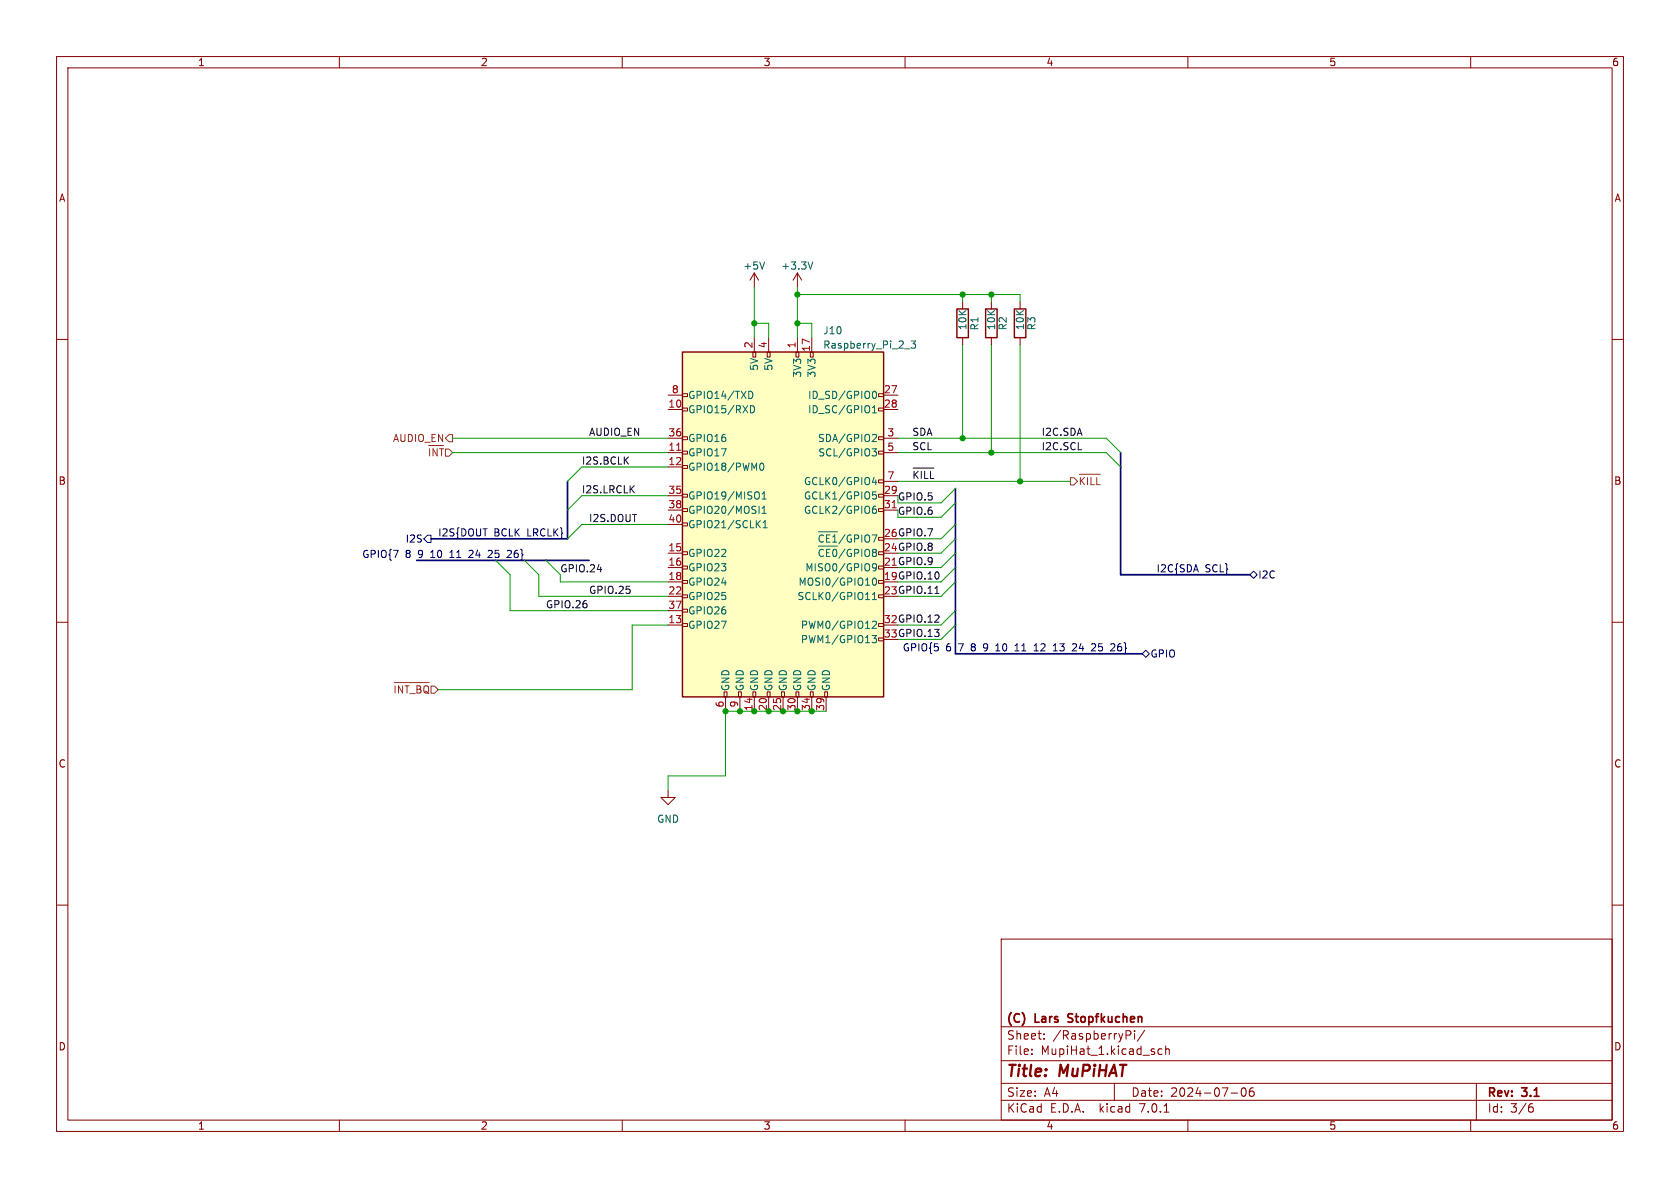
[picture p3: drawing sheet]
<svg xmlns="http://www.w3.org/2000/svg" width="297mm" height="210mm" viewBox="0 0 297 210" stroke-linecap="round" stroke-linejoin="round" font-family="sans-serif">
<g fill="none" stroke="#840000" stroke-width=".18">
<path d="M10 10h277v190h-277zM12 12h273v186h-273zM60 10v2M110 10v2M160 10v2M210 10v2M260 10v2M10 60h2M133.3 48.3v2.5M133.3 59.7v2.5M133.3 48.3l-.7 1.2M133.3 48.3l.8 1.2"/>
<path d="M135.9 59.7v2.5M141 48.3v2.5M141 59.7v2.5M141 48.3l-.8 1.2M141 48.3l.7 1.2M143.5 59.7v2.5M170.2 53.3v1.3M170.2 59.7v1.3M175.3 53.3v1.3M175.3 59.7v1.3M180.3 53.3v1.3M180.3 59.7v1.3"/>
<path d="M285 60h2M118.1 72.4h2.5M118.1 69.9h2.5M118.1 77.5h2.5M120.6 79.8h.9v.5h-.9zM120.6 77.2h.9v.5h-.9zM120.6 72.1h.9v.5h-.9zM120.6 69.6h.9v.5h-.9zM133.1 62.2h.5v.9h-.5zM135.6 62.2h.5v.9h-.5zM140.7 62.2h.5v.9h-.5zM143.3 62.2h.5v.9h-.5z"/>
<path d="M155.3 79.8h.9v.5h-.9zM155.3 77.2h.9v.5h-.9zM155.3 72.1h.9v.5h-.9zM155.3 69.6h.9v.5h-.9zM156.2 72.4h2.5M156.2 69.9h2.5M156.2 77.5h2.5M118.1 80h2.5M118.1 82.6h2.5M118.1 97.8h2.5M118.1 87.6h2.5M118.1 90.2h2.5"/>
<path d="M118.1 92.7h2.5M120.6 97.5h.9v.5h-.9zM120.6 92.5h.9v.5h-.9zM120.6 89.9h.9v.5h-.9zM120.6 87.4h.9v.5h-.9zM120.6 82.3h.9v.5h-.9zM155.3 89.9h.9v.5h-.9zM155.3 87.4h.9v.5h-.9zM155.3 84.8h.9v.5h-.9zM156.2 80h2.5M156.2 87.6h2.5M156.2 90.2h2.5"/>
<path d="M156.2 85.1h2.5M10 110h2M118.1 110.5h2.5M118.1 100.3h2.5M118.1 102.9h2.5M118.1 105.4h2.5M118.1 108h2.5M120.6 110.2h.9v.5h-.9zM120.6 107.7h.9v.5h-.9zM120.6 105.2h.9v.5h-.9zM120.6 102.6h.9v.5h-.9zM120.6 100.1h.9v.5h-.9z"/>
<path d="M155.3 112.8h.9v.5h-.9zM155.3 110.2h.9v.5h-.9zM155.3 105.2h.9v.5h-.9zM155.3 102.6h.9v.5h-.9zM155.3 100.1h.9v.5h-.9zM285 110h2M118.1 139.7v1.3h1.3l-1.3 1.2-1.3-1.2h1.3M128 122.3h.5v.9h-.5zM128.3 123.2v2.5M130.6 122.3h.5v.9h-.5zM130.8 123.2v2.5M133.1 122.3h.5v.9h-.5z"/>
<path d="M133.3 123.2v2.5M135.6 122.3h.5v.9h-.5zM135.9 123.2v2.5M138.2 122.3h.5v.9h-.5zM138.4 123.2v2.5M140.7 122.3h.5v.9h-.5zM141 123.2v2.5M143.3 122.3h.5v.9h-.5zM143.5 123.2v2.5M145.8 122.3h.5v.9h-.5zM146 123.2v2.5M10 160h2"/>
<path d="M285 160h2M177 166h108v32h-108zM60 198v2M110 198v2M160 198v2M177 194.5h108M177 191.5h108M177 187.5h108M177 181.5h108M182.4 186.3v.1M182.4 185.5v.1M184.6 183.6v.1"/>
<path d="M184.6 182.8v.1M197 191.5v3M199.8 182.3l.1 .2v.3l-.3 .2h-.5M200.5 182.3h.1M200.6 182.2v.1M200.6 182.7v1M200.6 182.3h.1M202.4 182.1l-1.3 2M205.4 185.5l-.4-.1-.3 .3v.4l.2 .2h.5M205.8 196.6h.8M206.1 185.5l.2-.1 .3 .1 .1 .9M206.1 184.9v1.5"/>
<path d="M210 198v2M217.6 193.2h1.2M219.6 192.4l.2-.1a.81 .81 0 0 1 .6 .6 .81 .81 0 0 1-.3 .8l-.2 .1a.81 .81 0 0 1-.6-.6 .81 .81 0 0 1 .3-.8zM221.6 192.3a.59 .59 0 0 0-.7 .6v.6l.1 .2 .4 .1 .2-.1 .1-.5-.1-.3h-.5l-.2 .3M260 198v2M261 191.5v6.5M270.5 195.7h.4l.2 .3-.1 .5-.5 .1M270.9 195.1l-.4 .1"/>
</g>
<path d="M169.2 54.6h2v5.1h-2zM174.2 54.6h2.1v5.1h-2.1zM179.3 54.6h2.1v5.1h-2.1zM120.6 62.2h35.6v61h-35.6z" fill="none" stroke="#840000" stroke-width=".25"/>
<path d="M120.6 62.2h35.6v61h-35.6z" fill="#ffffc2" stroke="#ffffc2" stroke-width=".18"/>
<g fill="none" stroke="#006464" stroke-width=".18">
<path d="M135.2 46.3l-.5 1.3M143.7 46.3l-.4 1.3M132.4 69.2a.64 .64 0 0 1 .7 .6 .64 .64 0 0 1-.7 .6M132.7 71.7a.64 .64 0 0 1 .7 .6 .64 .64 0 0 1-.7 .7M154.2 79.3h.8l-.5 .5 .4 .1 .1 .5-.3 .2h-.4M154.2 73h.8M154.2 72.1l.4-.4v1.3M154.3 69.3l.2-.1a.68 .68 0 0 1 .5 .6 .68 .68 0 0 1-.5 .6l-.2-.1M154.4 76.8h.4l.2 .4-.8 .9h.8M159.9 61.7h1M161.1 60.3h.8l-.5 .5 .4 .1v.5l-.2 .1-.5-.1M133.9 92.6l.5 .7"/>
<path d="M134.4 82.1l.2-.2a.68 .68 0 0 1 .4 .6 .68 .68 0 0 1-.4 .6l-.2-.2M134.4 92l-.7 .8M134.7 88.2h.8M134.7 90.8h.8M134.7 87.3l.4-.4v1.3M134.7 89.9l.4-.4v1.3M134.9 93.3h.7M134.9 92.4l.4-.4v1.3M144.7 96.5h3.4M144.7 94h3.4M145.6 94.7l-.4-.1-.3 .3M146.1 97.1v1.3"/>
<path d="M146.7 94.6h-.6v1.2M147.3 94.9l.3-.3v1.2M149.4 97l-1.1 1.7M149.4 94.5l-1.1 1.6M150.5 94.6h-.5l-.2 .3M151.1 97.1v1.3M151.8 94.8l-.2-.2h-.5v1.2M152.4 94.6v1.2M152.4 97.1v1.3M152.9 95a.42 .42 0 0 1 .4-.5 .42 .42 0 0 1 .4 .5M154.2 94.6h.8l-.5 1.2M154.2 90.2l.3-.2h.2l.3 .2v.3l-.3 .3-.4-.1-.1-.2"/>
<path d="M154.2 99.9v.3l.3 .2h.2l.3-.2M154.5 84.3l-.3 1h.8M154.8 89.5h-.3l-.3 .5M154.8 84.8v.9M154.9 86.9h-.6l-.1 .7 .2-.2 .4 .1 .2 .2-.1 .4-.2 .1-.5-.1M155 99.9a.84 .84 0 0 1-.4 1h-.3M153 106h.7M154.2 112.3h.8l-.5 .5 .4 .2v.5l-.2 .1-.5-.1M154.2 109.9l.5-.1 .3 .4-.8 .9h.8M154.2 106h.8M154.2 105.1l.4-.4v1.3M154.3 102.3l.2-.1a.68 .68 0 0 1 .5 .6 .68 .68 0 0 1-.5 .7l-.2-.2-.1-.3z"/>
</g>
<path d="M119.6 79.6h.7M157.7 89.8h.7" fill="none" stroke="#a90000" stroke-width=".18"/>
<g fill="none" stroke="#725600" stroke-width=".18">
<path d="M75.9 79.3v1.3M77.3 79.3v1.3l-.7-1.3v1.3M77.7 79.3h.7M78.1 79.3v1.3M78.7 79.4h.7l.6 .6-.6 .6h-.7zM78.7 77.5l.7-.7h.6v1.3h-.6zM189.2 84.5h.7l.6 .6-.6 .6h-.7zM190.8 83.8h3.7M191 84.4v1.3M191.2 85l.5 .7M191.7 84.4l-.7 .7M192.3 84.4v1.3"/>
<path d="M192.9 84.4v1.3h.6M193.9 84.4v1.3h.6M69.7 120.7h6.2M69.8 121.2v1.3M71.2 121.2v1.3l-.8-1.3v1.3M71.6 121.2h.7M72 121.2v1.3M74.4 121.5l-.3-.3h-.4v1.3M74.9 121.7a.42 .42 0 0 1 .4-.5 .42 .42 0 0 1 .5 .5M76.2 121.3h.6l.7 .6-.7 .7h-.6z"/>
</g>
<g fill="none" stroke="#000084" stroke-width=".18">
<path d="M75.6 94.6h.6v1.3h-.6l-.7-.6zM90.4 97.8l-.8 .8h.8M182.8 115.1h.7M182.9 114.1l-.1 .1M186.2 115.1h.7M186.4 114l-.2 .2M190.1 113.8l-.5 .1M190.3 114.3l-.8 .8h.8M193.5 113.8l-.5 .1M193.6 114.3l-.7 .8h.8M196.8 113.8l-.4 .1M197 114.3l-.7 .8h.8"/>
<path d="M201.9 115.6l.7-.7 .6 .7-.6 .6zM221 101.6l.6-.6 .6 .6-.6 .6z"/>
</g>
<path d="M161.4 82.7h3.7M165.3 104.9h.7" fill="none" stroke="#0f0f0f" stroke-width=".18"/>
<path d="M73.7 99.1h30.4M100.3 85.1v10.2h-24.1M168.9 86.4v29.2h33M198.1 80v21.6h22.9" fill="none" stroke="#000084" stroke-width=".3"/>
<g fill="none" stroke="#009600" stroke-width=".18">
<path d="M133.3 50.8v8.9M133.3 57.2h2.6v2.5M141 52.1h39.3v1.2M141 50.8v8.9M141 57.2h2.5v2.5M170.2 52.1v1.2M175.3 52.1v1.2M80 77.5h38.1M158.7 77.5h36.9l2.5 2.5M170.2 61v16.5M175.3 61v19M180.3 61v24.1"/>
<path d="M80 80h38.1M87.6 99.1l2.6 2.5v6.4h27.9M92.7 99.1l2.5 2.5v3.8h22.9M96.5 99.1l2.6 2.5v1.3h19M118.1 82.6h-15.2l-2.6 2.5M118.1 92.7h-15.2l-2.6 2.6M118.1 87.6h-15.2l-2.6 2.6M158.7 80h36.9l2.5 2.6M158.7 85.1h30.5M168.9 88.9l-2.5 2.5h-7.7M168.9 95.3l-2.5 2.5h-7.7M168.9 97.8l-2.5 2.5h-7.7"/>
<path d="M168.9 86.4l-2.5 2.5h-7.7M168.9 92.7l-2.5 2.6h-7.7M118.1 110.5h-6.3v11.4h-34.3M168.9 108l-2.5 2.5h-7.7M168.9 102.9l-2.5 2.5h-7.7M168.9 110.5l-2.5 2.5h-7.7M168.9 100.3l-2.5 2.6h-7.7M146 125.7h-17.7v11.5h-10.2v2.5"/>
</g>
<g fill="#009600" stroke="#009600" stroke-width=".18">
<circle cx="180.3" cy="85.1" r=".46"/>
<circle cx="175.3" cy="80" r=".46"/>
<circle cx="170.2" cy="77.5" r=".46"/>
<circle cx="175.3" cy="52.1" r=".46"/>
<circle cx="141" cy="125.7" r=".46"/>
<circle cx="143.5" cy="125.7" r=".46"/>
<circle cx="133.3" cy="125.7" r=".46"/>
<circle cx="138.4" cy="125.7" r=".46"/>
<circle cx="135.9" cy="125.7" r=".46"/>
<circle cx="130.8" cy="125.7" r=".46"/>
<circle cx="128.3" cy="125.7" r=".46"/>
<circle cx="141" cy="57.2" r=".46"/>
<circle cx="170.2" cy="52.1" r=".46"/>
<circle cx="141" cy="52.1" r=".46"/>
<circle cx="133.3" cy="57.2" r=".46"/>
</g>
<g font-size="2.8" fill="#840000">
<text x="178" y="190.8">Title:</text>
<text x="187.4" y="190.8">MuPiHAT</text>
</g>
<g font-size="2.1" fill="#840000">
<text x="178" y="183.9">Sheet:</text>
<text x="178" y="181.1">(C)</text>
<text x="183.1" y="181.1">Lars</text>
<text x="186.2" y="183.9">/RaspberryPi/</text>
<text x="189.4" y="181.1">Stopfkuchen</text>
<text x="178" y="186.6">File:</text>
<text x="184" y="186.6">MupiHat_1.kicad_sch</text>
<text x="178" y="196.8">KiCad</text>
<text x="178" y="194">Size:</text>
<text x="184.6" y="194">A4</text>
<text x="185.7" y="196.8">E.D.A.</text>
<text x="194.4" y="196.8">kicad</text>
<text x="200" y="194">Date:</text>
<text x="201.5" y="196.8">7.0.1</text>
<text x="206.9" y="194">2024-07-06</text>
<text x="263" y="194.2">Rev:</text>
<text x="263" y="196.8">Id:</text>
<text x="267" y="196.8">3/6</text>
<text x="269.2" y="194.2">3.1</text>
</g>
<g font-size="1.8" fill="#840000">
<text x="35" y="11.8">1</text>
<text x="85" y="11.8">2</text>
<text x="135" y="11.8">3</text>
<text x="185" y="11.8">4</text>
<text x="235" y="11.8">5</text>
<text x="285" y="11.8">6</text>
<text x="10.4" y="35.8">A</text>
<text x="285.4" y="35.8">A</text>
<text x="10.3" y="85.8">B</text>
<text x="285.3" y="85.8">B</text>
<text x="10.3" y="135.8">C</text>
<text x="285.3" y="135.8">C</text>
<text x="10.3" y="185.8">D</text>
<text x="285.3" y="185.8">D</text>
<text x="35" y="199.8">1</text>
<text x="85" y="199.8">2</text>
<text x="135" y="199.8">3</text>
<text x="185" y="199.8">4</text>
<text x="235" y="199.8">5</text>
<text x="285" y="199.8">6</text>
</g>
<g font-size="1.8" fill="#006464">
<text x="131.4" y="47.8">+5V</text>
<text x="138.1" y="47.8">+3.3V</text>
<text x="145.5" y="59.2">J10</text>
<text x="171" y="58.4" transform="rotate(-90 171 58.4)">10K</text>
<text x="173.1" y="58.5" transform="rotate(-90 173.1 58.5)">R1</text>
<text x="176.1" y="58.4" transform="rotate(-90 176.1 58.4)">10K</text>
<text x="178.1" y="58.5" transform="rotate(-90 178.1 58.5)">R2</text>
<text x="181.2" y="58.4" transform="rotate(-90 181.2 58.4)">10K</text>
<text x="183.2" y="58.5" transform="rotate(-90 183.2 58.5)">R3</text>
<text x="134.2" y="65.7" transform="rotate(-90 134.2 65.7)">5V</text>
<text x="136.7" y="65.7" transform="rotate(-90 136.7 65.7)">5V</text>
<text x="145.5" y="61.8">Raspberry_Pi_2_3</text>
<text x="121.7" y="70.7">GPIO14/TXD</text>
<text x="141.8" y="66.9" transform="rotate(-90 141.8 66.9)">3V3</text>
<text x="142.7" y="70.7">ID_SD/GPIO0</text>
<text x="144.3" y="66.9" transform="rotate(-90 144.3 66.9)">3V3</text>
<text x="121.7" y="73.2">GPIO15/RXD</text>
<text x="142.7" y="73.2">ID_SC/GPIO1</text>
<text x="121.7" y="80.8">GPIO17</text>
<text x="121.7" y="83.4">GPIO18/PWM0</text>
<text x="121.7" y="78.3">GPIO16</text>
<text x="144.5" y="78.3">SDA/GPIO2</text>
<text x="144.5" y="80.8">SCL/GPIO3</text>
<text x="121.7" y="88.5">GPIO19/MISO1</text>
<text x="142" y="88.5">GCLK1/GPIO5</text>
<text x="142" y="85.9">GCLK0/GPIO4</text>
<text x="121.7" y="91">GPIO20/MOSI1</text>
<text x="121.7" y="93.5">GPIO21/SCLK1</text>
<text x="142" y="91">GCLK2/GPIO6</text>
<text x="121.7" y="98.6">GPIO22</text>
<text x="121.7" y="101.2">GPIO23</text>
<text x="142.2" y="101.2">MISO0/GPIO9</text>
<text x="144.4" y="99.2">~{CE0}/GPIO8</text>
<text x="144.4" y="96.7">~{CE1}/GPIO7</text>
<text x="121.7" y="103.7">GPIO24</text>
<text x="121.7" y="106.2">GPIO25</text>
<text x="140.9" y="106.2">SCLK0/GPIO11</text>
<text x="141" y="103.7">MOSI0/GPIO10</text>
<text x="121.7" y="111.3">GPIO27</text>
<text x="121.7" y="108.8">GPIO26</text>
<text x="141.5" y="111.3">PWM0/GPIO12</text>
<text x="141.5" y="113.9">PWM1/GPIO13</text>
<text x="129.1" y="122.2" transform="rotate(-90 129.1 122.2)">GND</text>
<text x="131.6" y="122.2" transform="rotate(-90 131.6 122.2)">GND</text>
<text x="134.2" y="122.2" transform="rotate(-90 134.2 122.2)">GND</text>
<text x="136.7" y="122.2" transform="rotate(-90 136.7 122.2)">GND</text>
<text x="139.3" y="122.2" transform="rotate(-90 139.3 122.2)">GND</text>
<text x="141.8" y="122.2" transform="rotate(-90 141.8 122.2)">GND</text>
<text x="144.3" y="122.2" transform="rotate(-90 144.3 122.2)">GND</text>
<text x="146.9" y="122.2" transform="rotate(-90 146.9 122.2)">GND</text>
<text x="116.1" y="145.6">GND</text>
</g>
<g font-size="1.8" fill="#a90000">
<text x="133.1" y="61.6" transform="rotate(-90 133.1 61.6)">2</text>
<text x="135.6" y="61.6" transform="rotate(-90 135.6 61.6)">4</text>
<text x="140.7" y="61.6" transform="rotate(-90 140.7 61.6)">1</text>
<text x="143.3" y="62.2" transform="rotate(-90 143.3 62.2)">17</text>
<text x="118.7" y="69.6">8</text>
<text x="156.2" y="69.6">27</text>
<text x="118.1" y="72.1">10</text>
<text x="118.1" y="77.2">36</text>
<text x="156.2" y="72.1">28</text>
<text x="156.8" y="77.2">3</text>
<text x="118.1" y="79.8">11</text>
<text x="118.1" y="82.3">12</text>
<text x="156.8" y="79.8">5</text>
<text x="118.1" y="87.4">35</text>
<text x="118.1" y="89.9">38</text>
<text x="156.2" y="87.4">29</text>
<text x="156.2" y="89.9">31</text>
<text x="156.8" y="84.8">7</text>
<text x="118.1" y="92.5">40</text>
<text x="118.1" y="97.5">15</text>
<text x="118.1" y="100.1">16</text>
<text x="118.1" y="102.6">18</text>
<text x="118.1" y="105.2">22</text>
<text x="118.1" y="107.7">37</text>
<text x="118.1" y="110.2">13</text>
<text x="128" y="125.1" transform="rotate(-90 128 125.1)">6</text>
<text x="130.6" y="125.1" transform="rotate(-90 130.6 125.1)">9</text>
<text x="133.1" y="125.7" transform="rotate(-90 133.1 125.7)">14</text>
<text x="135.6" y="125.7" transform="rotate(-90 135.6 125.7)">20</text>
<text x="138.2" y="125.7" transform="rotate(-90 138.2 125.7)">25</text>
<text x="140.7" y="125.7" transform="rotate(-90 140.7 125.7)">30</text>
<text x="143.3" y="125.7" transform="rotate(-90 143.3 125.7)">34</text>
<text x="145.8" y="125.7" transform="rotate(-90 145.8 125.7)">39</text>
</g>
<g font-size="1.8" fill="#0f0f0f">
<text x="104.1" y="77.1">AUDIO_EN</text>
<text x="161.3" y="77.1">SDA</text>
<text x="184.1" y="77.1">I2C.SDA</text>
<text x="102.9" y="82.2">I2S.BCLK</text>
<text x="161.3" y="79.7">SCL</text>
<text x="184.1" y="79.7">I2C.SCL</text>
<text x="102.9" y="87.3">I2S.LRCLK</text>
<text x="161.3" y="84.7">~{KILL}</text>
<text x="104.1" y="92.4">I2S.DOUT</text>
<text x="156.2" y="95">26 GPIO.7</text>
<text x="99.1" y="101.3">GPIO.24</text>
<text x="156.2" y="100.1">21 GPIO.9</text>
<text x="156.2" y="97.5">24 GPIO.8</text>
<text x="96.5" y="107.6">GPIO.26</text>
<text x="104.1" y="105.1">GPIO.25</text>
<text x="156.2" y="102.6">19 GPIO.10</text>
<text x="156.2" y="105.2">23 GPIO.11</text>
<text x="156.2" y="110.2">32 GPIO.12</text>
<text x="156.2" y="112.8">33 GPIO.13</text>
</g>
<g font-size="1.8" fill="#725600">
<text x="69.4" y="78.3">AUDIO_EN</text>
<text x="69.4" y="123.4">~{INT_BQ}</text>
</g>
<g font-size="1.8" fill="#009600">
<text x="158.7" y="88.6">GPIO.5</text>
<text x="158.7" y="91.1">GPIO.6</text>
</g>
<g font-size="1.8" fill="#000084">
<text x="77.5" y="94.9">I2S{DOUT</text>
<text x="87.3" y="94.9">BCLK</text>
<text x="93.3" y="94.9">LRCLK}</text>
<text x="63.9" y="98.7">GPIO{7</text>
<text x="71.5" y="98.7">8</text>
<text x="71.6" y="96.1">I2S</text>
<text x="73.8" y="98.7">9</text>
<text x="76.2" y="98.7">10</text>
<text x="79.7" y="98.7">11</text>
<text x="83.2" y="98.7">24</text>
<text x="86.7" y="98.7">25</text>
<text x="90.2" y="98.7">26}</text>
<text x="204.5" y="101.3">I2C{SDA</text>
<text x="213.1" y="101.3">SCL}</text>
<text x="222.4" y="102.4">I2C</text>
<text x="159.5" y="115.2">GPIO{5</text>
<text x="167.1" y="115.2">6</text>
<text x="169.4" y="115.2">7</text>
<text x="171.7" y="115.2">8</text>
<text x="174" y="115.2">9</text>
<text x="176.3" y="115.2">10</text>
<text x="179.8" y="115.2">11</text>
<text x="183.3" y="115.2">12</text>
<text x="186.9" y="115.2">13</text>
<text x="190.4" y="115.2">24</text>
<text x="193.9" y="115.2">25</text>
<text x="197.4" y="115.2">26}</text>
<text x="203.4" y="116.4">GPIO</text>
</g>
</svg>
